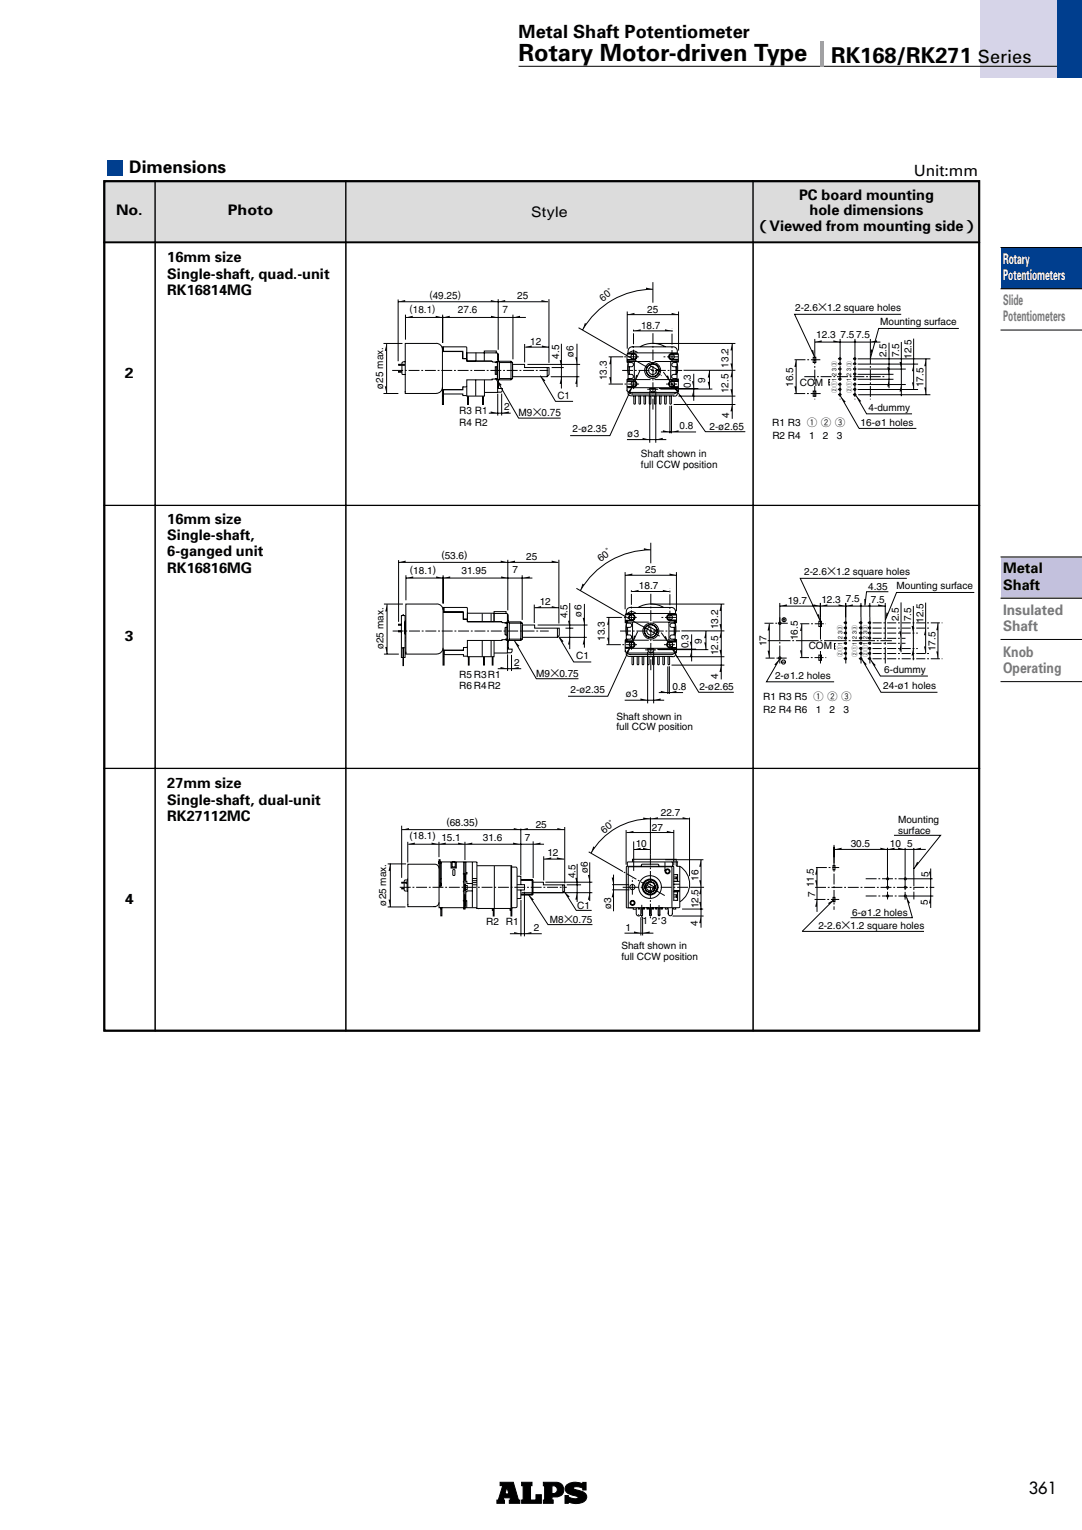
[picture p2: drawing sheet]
<svg xmlns="http://www.w3.org/2000/svg" width="210mm" height="297mm" viewBox="0 0 210 297" stroke-linecap="round" stroke-linejoin="round" font-family="sans-serif">
<g fill="#000" stroke="#000" stroke-width=".19">
<path d="M101.2 287.4h2v.7h-.3v2.8h1.1v-1.1h1v1.7h-3.8v-.6h.3v-2.8h-.3zM109.9 288a2.99 2.99 0 0 1 3.2-.2v-.3h.6v1.4h-.6v-.3a1.5 1.5 0 0 0-1.9-.1 1.84 1.84 0 0 0 1.4 .6 1.16 1.16 0 0 1 1.2 1.2 1.16 1.16 0 0 1-1.1 1.1 3.5 3.5 0 0 1-2.4-.2v.3h-.7v-1.5h.7v.2l.7 .4h1l.2-.3-.5-.2a2.81 2.81 0 0 1-2-1l-.1-.5z"/>
<path d="M97 287.4h2.6l1 3.5h.2v.6h-2v-.6h.3l-.1-.5h-1.3l-.1 .5h.3v.6h-1.5v-.6h.3l.8-2.8h-.5zM98.3 288.4l-.4 1.3h.8z"/>
<path d="M105.4 287.4v.7h.3v2.8h-.3v.6h1.9v-.6h-.2v-.6h.9a1.42 1.42 0 0 0 1.4-1.4 1.42 1.42 0 0 0-1.4-1.5zM107.1 288.1a.79 .79 0 0 1 1 .8 .79 .79 0 0 1-1 .7z"/>
</g>
<path d="M194.1 108h15.9v8h-15.9z" fill="#c3c1dd"/>
<path d="M194.1 108h15.9M194.1 116h15.9M194.1 124h15.9M194.1 132.2h15.9" fill="none" stroke="#000" stroke-width=".19"/>
<path d="M194.1 48h15.9v8h-15.9z" fill="#003e8e"/>
<path d="M194.1 56h15.9M194.1 48h15.9M194.1 64h15.9" fill="none" stroke="#000" stroke-width=".19"/>
<path d="M190.1 0h19.9v15h-19.9z" fill="#d6d4e8"/>
<path d="M100.6 12.9h104.5" fill="none" stroke="#000" stroke-width=".19"/>
<path d="M205.1 0h4.9v15h-4.9z" fill="#003e8e"/>
<path d="M159.1 8h.6v4.9h-.6z" fill="#a4a3a3"/>
<g fill="none" stroke="#000" stroke-width=".19">
<path d="M30.1 149h37v51h-37zM67.1 149h79v51h-79zM126.2 158.5v7.2M133.7 158.8h-7.5a13.3 13.3 0 0 0-11.5 6.6M133.8 158.6v11.3M146.1 149h44v51h-44zM75.2 167.5h3.6M75.2 175.9h3.5M75.7 167.5v8.3M77.9 160.1v10.1M78 160.9h31.5M78.4 172.2h-.5v.2h.5"/>
<path d="M78.4 171.3v1.3l.2 .2h.5M78.9 171.1h-1v.2h1M79 170.8v1.8M79 170.4h.1M79.1 170.6h-.5l-.2 .4M79.1 163.2v4.1M79.1 172.1h.1M79.1 175.3v.2M79.2 163.7h26.3M85.2 163.2v3M85.2 168.4a.81 .81 0 0 0-.9-.8h-5.2v8.2h5.2a.85 .85 0 0 0 .9-.8M85.2 167.1v.3"/>
<path d="M85.4 167.1h.2M85.4 167.4h.2M85.4 170.4h.2M85.4 171.1l.1 .1M85.5 176v1.6h.2v-1.6M85.5 171.2v.6M85.5 176.3h.2M85.6 167.1h4.4l.1 .1 .1 9.1h-.2v-9.2h2.5v8.9M85.6 167.1v4.7h-.4M85.7 176h.1M87.5 167.1v1.2h1v-1.2M87.7 167.1h.6v1h-.6z"/>
<path d="M87.9 168.7l.2-.1 .2 .2v.8l-.2 .2-.3-.2zM90 174.6l-.1 .1 .1 .1M90 172.7l-.1 .1 .1 .1M90 170.9l-.1 .1 .1 .1M90 169.4l-.1 .1 .1 .1M90 176.2v.1M90.1 176.2v.1M90.2 163.2v3.6M90.2 171.7h.4v.8h-.4M90.2 169.3v1.4M90.2 171.4v1.4M90.2 173.4v2.4"/>
<path d="M90.4 167.1v2.1h.2v.3h-.2v1.4h.2v.4h1M91.6 172.8h-1.1v.1h-.1v1.8h.1v1.3M91.6 167.2v8.8M91.7 170.4h.8M91.7 170.8h.8M91.7 171.2h.8M91.7 171.6h.8M92.5 167.9h6.7v.2h.2a.65 .65 0 0 1 .9 .2v7.5l-.3 .2h-.7v.2l-14.1-.2v-9.3h.2v5.1M92.8 176.2h.1M95.5 176.2v.3h.2M95.9 176.1v1.5h-.2v-1.4M95.9 167.9v8.3"/>
<path d="M98.9 176.2v.3h.2M99.1 167.9v8.2M99.2 176.2h.1M99.2 168.2v7.8M99.3 176.1v1.5h-.2v-1.4M100.3 171.5h1.4v1.1h-1.4M100.3 169.9h.7v1.6M101 170.7h2.4M101 160.7v9M101 172.5v1.7h-.7M101 170.6h2.2l.2 .1v2.7l-.2 .2h-2.1M101.1 174.5v7.1"/>
<path d="M101.1 173.4h2.3M101.2 173.1h13.7M101.7 172.9v8.7M102.5 173.5l3.8 5.8h8.6M103.2 170.6v3M103.4 171.1h2v.5h4.1v1.2l-.3 .3h-5.8M103.4 163.2v7.1M105.5 166v4.7M105.5 166.6h3.9M105.8 171.1h9.1M109.2 171.6v1.5M109.5 172.9l2.3 3.6h3"/>
<path d="M109.6 160.4v10.9M110 171.6h2.7M112 167.5v7.4M114.2 165.2l6.7 3.8M114.4 167.2v7.5M118.8 171.5h3.3M118.8 172.6h3.3M119 169.6v7.1M120.8 172.1h1M121.5 161v6.7M121.6 161.4h9.1M122.7 167.1v-.5h8.5v1.3l.7 .1"/>
<path d="M122.9 163.2v5.7M123 164.7h3.1M123.4 176.1v1a.48 .48 0 0 0 .3 .5 .48 .48 0 0 0 .6-.2M123.8 177.4h.1M123.8 176v.3h.2v-.2M124.3 176v1.4l.2 .2 .2-.2v-1.4M124.3 176.2h.4M124.3 177.9v3.5M124.4 168v-.3l.2-.1h3l.2 .1v.3M124.7 177.8v3.6M124.8 176v.3h.2v-.3M125.5 176v.3h.3v-.3"/>
<path d="M125.6 171.2l1.5 .9M125.8 171.4a.71 .71 0 0 0-.4 .8 .71 .71 0 0 0 .8 .5 .71 .71 0 0 0 .6-.8M126 176v1.4l.2 .2 .2-.2-.1-1.4M126 176.2h.3M126.1 172h.1M126.5 176v.3h.3v-.3M127.2 176v.3h.2v-.3M127.7 176v1.4l.2 .2 .1-.2v-1.4M127.7 176.2h.3M128.2 176v.3h.3v-.3M129 167.2v1.7M129 166.7h7.5"/>
<path d="M130.3 167.1a.59 .59 0 0 1 .2 .9M130.4 176v-7.7l-.2-.2h-8.1l-.2 .1v7.7l.1 .1M130.5 177.6h6M130.7 170.1h.7M130.7 173.5l.7 .1M130.7 171.5h1.2M130.7 169.6h.8v1.3h-.8M130.7 174.7v-6.7h-9l-.2 .1v7.8l.2 .1h1.1v.3h.6M130.7 160.9v6.9M130.7 173l.8-.1v1.7l-.8-.1M130.7 173.9h.6M130.7 172.7h1.2"/>
<path d="M130.7 170.9h1.2M130.7 172.9h1.2M131.1 176v.3l-.6-.1-.1 1a.4 .4 0 0 1-.4 .4 .4 .4 0 0 1-.4-.4v-1l-.5 .1v-.3M131.2 170.4h.1M131.2 173.9h.1M131.2 170.1v.3M131.2 173.5v.4M131.4 167.1h.1M131.4 168v-.9h-9.5l-.2 .2v.7M131.4 170.4h-.7M131.4 173.9h-.1M131.4 169.6v1.3"/>
<path d="M131.4 172.9v1.7M131.9 174.9a4.1 4.1 0 0 0 0-6.9l-.1 7.9-9.8 .1M132.3 176.3h4.1M134 172.1h2.6M136 166.8v13.1M158.5 168.2v8.6M161.6 167.8h.4v.9h-.4zM161.6 174h.4v.9h-.4zM161.8 174.4l-6.2 6.2h23.7M161.8 163.8v3.6M161.9 164.7h17.7M172.2 164.4v5.4"/>
<path d="M173.4 162h9.1l-5.2 6.5M174.3 170.4h6.6M174.3 173.8h6.8M175.6 164.4v5.4M175.9 174l1.1 4h-12M177.3 164.4v5.4M180.6 168.4v7.7M98.9 181.1h6.2M121.2 181h5.6"/>
<circle cx="122.7" cy="172" r=".5"/>
<circle cx="122.7" cy="175.1" r=".48"/>
<circle cx="122.7" cy="175.1" r=".34"/>
<circle cx="126.1" cy="172" r="1.54"/>
<circle cx="126.1" cy="172" r="2.2"/>
<circle cx="126.1" cy="172" r="1.35"/>
<circle cx="126.1" cy="172" r="1"/>
<circle cx="129.5" cy="169" r=".48"/>
<circle cx="129.5" cy="169" r=".34"/>
<circle cx="172.2" cy="172.1" r=".2"/>
<circle cx="172.2" cy="170.4" r=".2"/>
<circle cx="172.2" cy="173.7" r=".2"/>
<circle cx="175.6" cy="172.1" r=".2"/>
<circle cx="175.6" cy="170.4" r=".2"/>
<circle cx="175.6" cy="173.7" r=".2"/>
</g>
<path d="M124.5 175.5v2.8" fill="none" stroke="#000" stroke-width=".19" stroke-dasharray="1.8 .4 .4 .4" stroke-linecap="butt"/>
<g fill="none" stroke="#000" stroke-width=".19" stroke-dasharray="2.1 .4 .4 .4" stroke-linecap="butt">
<path d="M77.6 172.1h32.4M121.8 172.1h12.2M122.7 173.5v-3.2M126.2 165.7v12.6M127.8 175.5v2.8M129 173.7l-8.1-4.7M158 174.4h4.8M158.1 172.1h23.1M158.3 168.2h4.5M161.8 166.2v10.2M167.9 170.4h6.4M167.9 173.7h6.4"/>
<path d="M172.2 169.7v4.7M175.6 169.8v4.7M177.3 169.7v4.7"/>
</g>
<g fill="#000">
<path d="M124.8 158.5l1.3 .3-1.3 .1zM126.3 158.8l1.3-.3v.3zM132.4 158.5l1.4 .3h-1.4zM75.4 174.4h.3v1.4zM75.7 167.5v1.4h-.3zM78 160.9l1.3-.3v.3zM79.1 163.7l1.4-.3v.3zM83.7 163.4l1.4 .3h-1.4zM85.1 163.7l1.4-.3v.3zM88.9 163.4l1.3 .3h-1.3zM90.3 163.7l1.3-.3v.3zM99.5 163.4l1.4 .3h-1.4z"/>
<path d="M99.7 160.6l1.3 .3h-1.3zM101 160.9l1.4-.3v.3zM102.5 173.5l1.1 .9-.3 .2zM103.5 163.7l1.3-.3v.3zM105.6 166.6l1.3-.3v.3zM108 166.3l1.4 .3h-1.4zM108.1 160.6l1.4 .3h-1.4zM109.5 172.9l1 1-.3 .1zM111.6 170.2h.4v1.4zM112 173.1v1.4h-.4zM114.1 169.7h.3v1.3zM114.4 173.1v1.4h-.3z"/>
<path d="M115.1 164.1l.3 .2-.8 1.1zM118.7 170.2h.3v1.3zM119 172.6v1.4h-.3zM121.5 161.5l1.4-.4v.4zM122.9 164.7l1.4-.3v.3zM124.7 164.4l1.4 .3h-1.4zM129.4 161.1l1.3 .3h-1.3zM135.6 170.7h.4v1.4zM135.6 174.9h.4v1.4zM136 166.7v1.4h-.4zM136 172v1.4h-.4zM136 177.7v1.3h-.4z"/>
<path d="M158.1 170.7h.4v1.4zM158.5 168.2v1.4h-.4zM158.5 174.5v1.3h-.4zM160.6 175.1l1.2-.7-.9 1zM161.9 164.7l1.4-.3v.3zM170.8 164.4l1.3 .3h-1.3zM172.2 164.7l1.3-.3v.3zM174.2 164.4l1.4 .3h-1.4zM175.8 173.9l.7 1.2-.3 .1zM177.9 167.1l.3 .2-.9 1.1zM177.3 164.7l1.4-.3v.3zM180.2 169h.3v1.4z"/>
<path d="M180.5 173.8v1.4h-.3zM99.7 180.7l1.4 .4h-1.4zM101.7 181.1l1.4-.4v.4zM123 180.6l1.3 .4h-1.3zM124.7 181l1.3-.4v.4z"/>
<circle cx="180.5" cy="172.1" r=".15"/>
</g>
<path d="M20.8 31h3v3h-3z" fill="#003e8e"/>
<path d="M20.1 35h10v12h-10z" fill="#dcdcdc"/>
<path d="M20.1 35h10v12h-10zM20.1 47h10v51h-10zM20.1 98h10v51h-10zM20.1 149h10v51h-10z" fill="none" stroke="#000" stroke-width=".19"/>
<path d="M30.1 35h37v12h-37z" fill="#dcdcdc"/>
<path d="M30.1 35h37v12h-37z" fill="none" stroke="#000" stroke-width=".19"/>
<path d="M67.1 35h79v12h-79z" fill="#dcdcdc"/>
<path d="M67.1 35h79v12h-79z" fill="none" stroke="#000" stroke-width=".19"/>
<path d="M146.1 35h44v12h-44z" fill="#dcdcdc"/>
<g fill="none" stroke="#000" stroke-width=".19">
<path d="M146.1 35h44v12h-44zM30.1 47h37v51h-37zM78 72h-.7v.2h.7M78.6 75.8v.3M78.6 70.2h-.4l-.2 .2v.8v1.3l.6 .1M85.8 68.2h3.8l.1 1.3h.7M85.8 76.8h.2M85.8 75.5h3.8M85.8 67.8a1.16 1.16 0 0 0-1.2-1.2h-6v9.7h6a1.19 1.19 0 0 0 1.2-1.2M86 67.3h4.5l.1 2.8M86 68.1h3.8v1.4h.8M86 67.3h-.2v11.1h.2v-2.8h.2"/>
<path d="M86 67.3v.9M89.8 75.4l-.2 .1M90.4 69.5l.2 .2M90.6 68.4h5.7M90.6 70h4.9v.2h.8M90.6 68.4v1.7M90.6 70.1h4.9M90.7 76.8v1.6h.2v-1.6M92.3 73.7v3.1M92.3 68.4v1.6M93.6 76.8v1.6h.2v-1.6M93.9 70v-1.9h2.4v.3l.3 .2 .1 .2v1.3h-.4v.2"/>
<path d="M94 73.7v3.1h-3.4v-2M96.1 70.2v.1h.4v.8h-.4v1.5h.4v.8h-.4v.1M96.3 73.5h-.8v.2h-4.9l-.1 1.2-.8 .1 .1 .6h-3.8v.8h3.8v.3h.8M96.3 73.4v.2h.4l-.2 2.5h-2.5M96.3 71.1v1.5M96.5 75.3h1l-.2 .7h-.8M96.5 70.1v3.5M96.5 74l.2-.1h-.2v1.2h.2l-.2-.1M96.6 68.6l-.1 1.2h.2l-.2-.1M96.9 70.3l-.2-.2h2.4l.3 .2v3.1l-.3 .3h-2.4l.2-.3M96.9 70.3v3.1M96.9 70.3h2.5"/>
<path d="M96.9 73.4h2.5M99.1 70.1v3.6M99.4 71.8h.1M99.4 70.7h2.4v.6h4.7v1.3l-.3 .4h-6.8zM106.2 71.3v1.7M121.6 70h.5v.3M121.6 75.2h10M121.8 70.3h.7l.4 .3-.2 .4-.9 .1M121.8 72.6l.9 .1 .2 .4-.4 .3h-.7M121.8 76l.1 .5 .6 .3h8.2a.49 .49 0 0 0 .7-.4v-.4M121.8 73.5h-.2v2.2l.4 .4h9.2l.3-.2 .1-.2v-2.2h-.2v.2M121.8 68.5v-.5a.8 .8 0 0 1 .8-.7h8a.92 .92 0 0 1 .8 1.2"/>
<path d="M121.8 70v3.7M121.9 70.5l-.1 .9 .1 1M122 76.1l.6 .3h8l.6-.3M122.1 70.1h4.1M122.1 73.6h4.1M122.1 73.4v.3h-.5M122.1 71.1v1.5M122.1 68.4a1.13 1.13 0 0 1 1.6 0M123 76.8v1.6l.3-.2v-1.4M123.1 70.1v3.5M124 76.8v1.6l.3-.2v-1.4M124.2 67.3a4.9 4.9 0 0 1 4.9 0"/>
<path d="M124.9 76.8l.1 1.6 .2-.2v-1.4M126 76.8v1.6l.3-.2v-1.4M126 75.3h1.2M126 70.8l1.8 1M126 75.3a.6 .6 0 0 0 .6 .7 .6 .6 0 0 0 .6-.7M126.5 71a.8 .8 0 0 0-.6 1 .8 .8 0 0 0 .9 .6 .8 .8 0 0 0 .6-1M126.6 71.8h.1M126.9 76.8l.1 1.6 .2-.2v-1.4M127 70.1h4.1M127 73.6h4.1M127.9 76.8l.1 1.6 .2-.2v-1.4M128.9 76.8l.1 1.6 .2-.2v-1.4"/>
<path d="M129.9 76.8l.1 1.6 .2-.2v-1.4M130.1 70.1v3.5M131.1 73.4v.3h.5M131.1 71.1v1.5M131.3 70.3l-.8 .1-.2 .4 .4 .3h.6M131.3 72.6l-.8 .1-.2 .4 .4 .3h.6M131.3 70v3.7M131.4 70.5l.1 .9-.1 1M131.4 70v.2h.2v-1.4l-.2-.3-.2-.1h-9.2l-.2 .1-.2 .3v1.4h.2M131.6 70h-.5v.3M30.1 98h37v51h-37z"/>
<circle cx="126.6" cy="71.8" r="1.55"/>
</g>
<path d="M77.3 70.6h1.3v.2h-1.3z" fill="#fff" stroke="#000" stroke-width=".19"/>
<g fill="none" stroke="#000" stroke-width=".19" stroke-dasharray="2.1 .4 .4 .4" stroke-linecap="butt">
<path d="M76.1 71.8h30.3M120.7 71.8h11.9M122.9 69.9v-6.2M122.9 75.4v-1.8M123.9 69.2h-3M124 74.5h-3.1M126.7 64.6v15.2M130.3 75.4v-1.8M130.4 70v-6.4M131.3 74.5h-2.3M131.5 69.2h-3M154.1 76.3h5.1"/>
<path d="M154.1 69.8h5M156 73h15.9M158.1 68.5v9M163 68.5v9M165.9 68.5v9M168.8 68.5v9M126.3 115.1v15.2M131.1 119.7h-3M76.2 122.4h30.2M120.3 122.4h11.9M122.5 120.5v-6.2M123.6 125h-3.2"/>
<path d="M130 120.5v-6.4M130.9 125h-2.3"/>
</g>
<g fill="none" stroke="#000" stroke-width=".19">
<path d="M67.1 47h79v51h-79zM77.2 58.5h29.1M77.2 58.1v11.9M96.6 58v9.8M106.5 58v12.4M126.7 54.7v4M126.7 56.1a15.8 15.8 0 0 0-13.7 7.9M146.1 47h44v51h-44zM74.4 66.6h3.7M74.4 76.3h2.9M75 66.7v9.6M78.7 61.6h23.3"/>
<path d="M78.7 61v4.9M85.9 61v5.5M96.3 73.7l4.3 7.4h8.2M96.6 76.3v4.3M97.3 76.3v4.3M99.5 61v8.7M101.8 66.7v3.6M101.9 67.3h4.6M102.3 70.7h10.2M104.8 72.8l3 5h3.4M106.8 73.1h5.6M107 71.3h2.4"/>
<path d="M108.9 66.7v8.6M111.9 66.7v8.4M112.2 63.6l12.7 7.3M118.1 69.2h2.8M118.1 74.5h2.8M118.5 69.3v5.1M121.7 69.8h1.2M121.7 73.8h1.2M121.7 75.1h1.2M121.7 68.7h1.2M121.7 69.7h1.2M121.7 74h1.2"/>
<path d="M121.7 75h1.2M121.7 60.4v7.2M121.7 68.6h1.2M121.8 61h9.8M122.9 74.5l-4.6 10h-7.7M122.9 73.8a.65 .65 0 0 1 .7 .6 .65 .65 0 0 1-.7 .7M122.9 68.5a.65 .65 0 0 1 .7 .7 .65 .65 0 0 1-.7 .6M123 64.2h7.3M123.4 69.2v.2l-.5 .3M124.1 71.9l-1 2.2M126 75.8v10.1M126.7 66.6h16"/>
<path d="M127.2 75.8v10.1M127.8 75.3h7.6M128.1 75.4h10.1M128.7 72.1l1.4 2M130 78.7v5.3M130.3 78.7v5.3M130.3 68.6h1.2M130.3 69.8h1.3M130.3 73.8h1.3M130.3 75.1h1.3M130.3 75h1.3M130.3 73.9h1.3"/>
<path d="M130.3 69.7h1.3M130.3 68.7h1.3M130.4 68.5a.65 .65 0 0 0-.7 .7 .65 .65 0 0 0 .7 .6M130.4 73.8a.65 .65 0 0 0-.7 .6 .65 .65 0 0 0 .7 .7M130.4 73.9l-.3 .1-.3 .4M130.4 74.5l6.4 9.2h7.8M130.7 78.4h12M130.9 74.4l-.1 .3-.4 .3M131.6 76.8h11.1M131.6 60.4v7.6M132.6 71.8h10.1M134.6 72.5v5.2"/>
<path d="M137.6 71.9v3.5M142.1 66.6v14.6M154.4 69.8v6.5M157.8 69.3h.5v1h-.5zM157.8 75.8h.5v1h-.5zM158.1 65.7v2.8M158.1 66.3h12.7M160.8 74.1h.1M161 73.6h-.2v1.1h.2M163 65.7v2.8M163.1 76.8l3.5 6.3h11.2M165.9 65.7v2.8"/>
<path d="M166.1 76.7l2 3.6h8.8M166.4 71.6h9.3M166.4 74.6h9.3M166.4 70.6h11.7M166.4 75.5h11.7M166.4 72.6h6.9M166.4 73.5h6.9M166.4 69.6h14.1M166.5 76.5h14M168.8 65.7v2.8M172.5 66.5v8.8M174.8 61h-20.7l4 8.3"/>
<path d="M174.9 66.3v10.5M177.2 65.7v9.8M179.6 69.6v6.9M186 63.7h-15.5l-1.6 5.8M67.1 98h79v51h-79zM94.8 80.1h4.3M121.6 85.2h7.7M128.2 83.8h6.8M74.5 117.1h3.7M75.1 117.2v9.6M77.3 109.1h31M77.3 108.6v12"/>
<path d="M78.2 119.4v-.2l.1 .2M78.7 112.1h24.6M78.7 111.5v4.9M85.9 118.7h3.9l.1 1.4h.6M85.9 118.3a1.16 1.16 0 0 0-1.2-1.2h-6v9.7M86 111.5v5.5M86.2 117.8h4.4l.1 2.8M86.2 118.7h3.7v1.4h.8M86.2 117.8h-.3v11.2h.3v-2.9h.1M86.2 117.8v.9M93.6 119v1.5M95.3 119v1.5"/>
<path d="M95.8 119h2.4M98.5 119.1l-.1 1.3h.2l-.2-.1M98.5 108.6v9.8M101.3 111.5v8.7M103.6 117.2v3.6M103.8 117.8h4.6M108.4 108.5v12.4M110.5 116.9v9M111.8 114.1l12.7 7.3M113.4 117.1v8.5M117.7 119.7h2.8M118.1 119.8v5.2"/>
<path d="M121.3 110.9v7.2M121.3 119.2h1.2M121.3 119.1h1.2a.65 .65 0 0 1 .7 .6 .65 .65 0 0 1-.7 .7h-1.2M121.3 111.5h9.9M121.5 119v-.4a.8 .8 0 0 1 .8-.8h8a.92 .92 0 0 1 .7 1.2M121.8 118.9a1.13 1.13 0 0 1 1.5 0M122.5 119.2l-.2 .1-.3 .4M122.6 114.7h7.3M123.1 119.7l-.1 .3-.5 .2M123.8 117.8a4.9 4.9 0 0 1 4.9 0M126.2 105.2v4M126.2 117.1h14.3"/>
<path d="M126.3 106.6a15.8 15.8 0 0 0-13.7 7.9M130 119.3h1.2M131.2 119.1h-1.2a.65 .65 0 0 0-.7 .6 .65 .65 0 0 0 .7 .7h1.2M131.2 110.9v7.6M139.9 117.1v14.6M151.3 116.9v4M151.3 117.5h20.5M152.1 119.9v.6M159.2 116.9v2.8M164.1 116.9v2.8M167 116.9v2.8M168.7 116.9v2.8"/>
<path d="M171.7 116.9v2.8M172.3 114.7h-4.2l-.3 2.7M174.8 116.8v9.7M175.9 112.1h-20.7l4 8.4M177.2 117.5v10.5M179.6 116.9v9.8M189 114.9h-15.1l-2.1 5.3M74.5 126.8h2.9M77.9 122.3h-.6v.2h.6M77.9 121h-.6v.2h.6M77.9 125.6h.7M78.2 125.6v3.5h.1v-3.5"/>
<path d="M78.2 126h.1M78.2 127.2h.1M78.6 120.5h.1h-.1v2.5h.1M78.6 126.8v-7.4h-.7v8.1h.3M78.6 126.8v.7h-.3M78.6 120.7v2.1M78.6 123.7h.1M78.6 124.3h.1M78.7 126.4v.2M85.9 127.3h.3M85.9 126.1h3.9M85.9 125.6a1.23 1.23 0 0 1-1.2 1.2h-6.1"/>
<path d="M89.9 125.9l-.1 .2M90.5 120.1l.2 .2M90.7 120.6v-1.7h5.1v1.6v-1.9h2.4v.4l.3 .1 .1 .3v1.2h-.4v.2M90.7 120.5h6.7v.2h.8M90.7 120.6h6.7M90.9 127.3v1.7h.1v-1.7M93.6 124.2v3.1M93.8 127.3v1.7h.2v-1.7M95.3 124.2v3.1M95.5 127.3v1.7h.1v-1.7M95.8 124.2v3.1h-5.1v-1.9M96.6 129.7h4.5"/>
<path d="M98 120.7v.1h.4v.9h-.4v1.4h.4v.8h-.4v.1M98.2 124h-.8v.2h-6.7l-.1 1.3-.7 .1v.5h-3.7v.8h3.7v.3h.8M98.2 123.9v.2h.4l-.2 2.5h-2.6M98.2 121.7v1.4M98.4 125.9h1l-.2 .6-.8 .1M98.4 120.6v3.5M98.4 124.5l.2-.1h-.2v1.3h.2l-.2-.2M98.5 126.9v3.2M98.8 120.8l-.2-.2h2.4l.3 .2v3.1l-.3 .3h-2.4l.2-.3M98.8 120.8v3.1M98.8 120.8h2.5M98.8 123.9h2.5"/>
<path d="M99.2 127v3.1M99.8 124.2l4.2 7.4h8.2M101 120.6v3.6M101.3 122.4h.1M101.3 121.2h2.4v.6h4.8v1.4l-.4 .4h-6.8zM104.3 121.2h9.7M108.1 121.8v1.8M108.3 123.4l3 5h3.4M108.6 123.6h5.2M109.7 121.8h1.5M117.7 125h2.7M121.2 135.8h7.6"/>
<path d="M121.3 124.4h1.2a.65 .65 0 0 1 .7 .6 .65 .65 0 0 1-.7 .7h-1.2M121.3 120.3h1.2M121.3 124.5h1.2M121.3 125.5h1.2M121.3 120.5h.4v.3M121.3 125.7h9.9M121.5 120.8h.7l.3 .3-.1 .5-.9 .1M121.5 123.1l.9 .1 .1 .5-.3 .2h-.7M121.5 126.6v.4l.7 .3h8.1a.49 .49 0 0 0 .7-.4v-.3M121.5 124h-.2v2.2l.4 .4h9.1l.4-.2v-.2v-2.2h-.2v.2M121.5 120.5v3.7M121.5 121l-.1 1 .1 .9"/>
<path d="M121.7 126.6l.6 .3h7.9l.7-.3M121.7 120.6h4.2M121.7 124.1h4.2M121.7 123.9v.3h-.4M121.7 121.7v1.4M122.5 125l-4.6 10h-7.7M122.6 127.3l.1 1.6 .2-.1v-1.5M122.7 120.6v3.5M123.6 127.3l.1 1.6 .2-.1v-1.5M123.7 122.5l-1 2.1M124.6 127.3l.1 1.6 .2-.1v-1.5M125.6 127.3l.1 1.6 .2-.1v-1.5"/>
<path d="M125.6 126.4v10M125.7 125.9h1.1M125.7 121.3l1.7 1.1M125.7 125.8a.6 .6 0 0 0 .6 .7 .6 .6 0 0 0 .6-.7M126.1 121.6a.8 .8 0 0 0-.6 1 .8 .8 0 0 0 1 .5 .8 .8 0 0 0 .5-1M126.3 122.4h.1M126.6 127.3l.1 1.6 .2-.1v-1.5M126.6 120.6h4.2M126.6 124.1h4.2M126.8 126.4v10M127.4 125.9h7.6M127.6 127.3l.1 1.6 .2-.1v-1.5"/>
<path d="M127.7 126h9.7M127.8 134.3h4.7M128.3 122.7l1.4 1.9M128.6 127.3l.1 1.6 .2-.1v-1.5M129.5 129.2v5.4M129.6 127.3l.1 1.6 .2-.1v-1.5M129.8 120.6v3.5M129.9 129.2v5.4M129.9 125l5.7 9.2h6.8M130 125.6h1.2M130 120.2h1.2M130.3 129h10.2"/>
<path d="M130.5 125l-.1 .3-.4 .2M130.8 123.9v.3h.4M130.8 121.7v1.4M131 120.8l-.9 .1-.1 .5 .4 .3h.6M131 123.1l-.9 .1-.2 .5 .5 .2h.6M131 120.5v3.7M131 121l.1 1-.1 .9M131 120.5v.2h.2v-1.3l-.1-.4h-.3h-9.1h-.2l-.2 .4v1.3h.2M131.1 124.4h-1.1a.65 .65 0 0 0-.7 .6 .65 .65 0 0 0 .7 .7h1.2M131.2 127.3h9.3M131.2 124.5l-1.5 .1-.2 .4M131.2 120.5h-.4v.3"/>
<path d="M132.2 122.3h8.3M134.2 123v5.3M137 122.4v3.5M149.2 121v6.6M151.3 127.6l-2.6 4.6h13.1M151.6 128.4h.7M151.8 120.2h.6M155.5 121v6.5M158.9 120.5h.5v1h-.5zM158.9 127h.5v1h-.5zM161.9 125.3h.1M162.1 124.8h-.2v1.1h.2"/>
<path d="M167.1 127.7l3.8 6.5h11M168.9 127.9l1.9 3.2h9.2M182 120.8v6.9"/>
<circle cx="122.9" cy="69.2" r=".53"/>
<circle cx="122.9" cy="74.5" r=".47"/>
<circle cx="126.6" cy="71.8" r="1.29"/>
<circle cx="126.6" cy="71.8" r="1.19"/>
<circle cx="130.4" cy="74.5" r=".53"/>
<circle cx="130.4" cy="69.2" r=".47"/>
<circle cx="162.9" cy="74.5" r=".2"/>
<circle cx="162.9" cy="69.6" r=".2"/>
<circle cx="162.9" cy="72.5" r=".2"/>
<circle cx="162.9" cy="71.5" r=".2"/>
<circle cx="162.9" cy="70.6" r=".2"/>
<circle cx="162.9" cy="73.5" r=".2"/>
<circle cx="162.9" cy="76.5" r=".2"/>
<circle cx="162.9" cy="75.5" r=".2"/>
<circle cx="165.8" cy="74.5" r=".2"/>
<circle cx="165.8" cy="69.6" r=".2"/>
<circle cx="165.8" cy="72.5" r=".2"/>
<circle cx="165.8" cy="71.5" r=".2"/>
<circle cx="165.8" cy="70.6" r=".2"/>
<circle cx="165.8" cy="73.5" r=".2"/>
<circle cx="165.8" cy="76.5" r=".2"/>
<circle cx="165.8" cy="75.5" r=".2"/>
<circle cx="122.5" cy="119.7" r=".53"/>
<circle cx="130" cy="119.7" r=".47"/>
<circle cx="122.5" cy="125" r=".47"/>
<circle cx="126.2" cy="122.4" r="1.29"/>
<circle cx="126.2" cy="122.4" r="1.19"/>
<circle cx="126.3" cy="122.4" r="1.55"/>
<circle cx="130" cy="125" r=".53"/>
<circle cx="151.3" cy="120.9" r=".24"/>
<circle cx="151.3" cy="127.6" r=".24"/>
<circle cx="152" cy="128.4" r=".4"/>
<circle cx="152.1" cy="120.2" r=".4"/>
<circle cx="164" cy="124.7" r=".2"/>
<circle cx="164" cy="127.7" r=".2"/>
<circle cx="164" cy="121.7" r=".2"/>
<circle cx="164" cy="123.7" r=".2"/>
<circle cx="164" cy="126.7" r=".2"/>
<circle cx="164" cy="122.7" r=".2"/>
<circle cx="164" cy="125.7" r=".2"/>
<circle cx="164" cy="120.8" r=".2"/>
<circle cx="167" cy="124.7" r=".2"/>
<circle cx="167" cy="127.7" r=".2"/>
<circle cx="167" cy="123.7" r=".2"/>
<circle cx="167" cy="121.7" r=".2"/>
<circle cx="167" cy="126.7" r=".2"/>
<circle cx="167" cy="125.7" r=".2"/>
<circle cx="167" cy="122.7" r=".2"/>
<circle cx="167" cy="120.8" r=".2"/>
<circle cx="168.7" cy="124.7" r=".2"/>
<circle cx="168.7" cy="127.7" r=".2"/>
<circle cx="168.7" cy="121.7" r=".2"/>
<circle cx="168.7" cy="123.7" r=".2"/>
<circle cx="168.7" cy="126.7" r=".2"/>
<circle cx="168.7" cy="122.7" r=".2"/>
<circle cx="168.7" cy="125.7" r=".2"/>
<circle cx="168.7" cy="120.8" r=".2"/>
</g>
<path d="M124.9 70.9l3.5 2" fill="none" stroke="#000" stroke-width=".19" stroke-dasharray=".9 .2 .2 .2" stroke-linecap="butt"/>
<path d="M125.6 75.5h2.1M151.3 119.7v9M125.2 126h2.1M148.9 124.2h24.1" fill="none" stroke="#000" stroke-width=".19" stroke-dasharray="4.4 .4 .4 .4" stroke-linecap="butt"/>
<g fill="#000">
<path d="M77.2 58.5l1.4-.3v.3zM95.2 58.2l1.4 .3h-1.4zM96.6 58.5l1.4-.3v.3zM105 58.2l1.4 .3h-1.4zM125.3 55.8l1.4 .3h-1.4zM74.7 74.9h.3v1.4zM75 66.7v1.3h-.3zM78.7 61.6l1.4-.4v.4zM84.5 61.2l1.4 .4h-1.4zM85.9 61.6l1.3-.4v.4zM95.3 61.2l1.3 .4h-1.3zM96.4 73.6l.9 1.1-.3 .1z"/>
<path d="M99.5 61.6l1.4-.4v.4zM101.8 67.3l1.3-.3v.3zM105.1 67l1.4 .3h-1.4zM104.8 72.8l1 1-.3 .2zM108.6 69.8h.3v1.4zM108.9 73.1v1.3h-.3zM111.6 69.3h.3v1.3zM111.9 73.1v1.3h-.3zM113.5 62.6l.3 .2-.8 1.2zM118.2 73.1h.3v1.4zM118.5 69.3v1.3h-.3zM122.7 74.9l-.6 1.2-.3-.1z"/>
<path d="M121.7 61l1.4-.3v.3zM123.4 72.7l.3 .1-.6 1.2zM122.9 64.2l1.4-.4v.4zM129 63.9l1.4 .3h-1.4zM129.3 73l.3-.2 .5 1.3zM130.3 60.7l1.4 .3h-1.4zM130.7 75l1.1 .8-.3 .2zM134.2 73.9h.4v1.4zM134.6 75.5v1.4h-.4zM137.3 74h.3v1.4zM137.6 71.9v1.3h-.3zM141.7 70.5h.3v1.3z"/>
<path d="M141.7 75.5h.3v1.3zM142 66.6v1.3h-.3zM142 71.8v1.3h-.3zM142 78.4v1.4h-.3zM154.1 74.9h.3v1.4zM154.4 69.8v1.4h-.3zM157.4 68l.4-.2 .2 1.4zM158.1 66.3l1.3-.3v.3zM161.7 66l1.3 .3h-1.3zM163.1 76.9l1 1-.3 .2zM166.1 76.8l1 1-.3 .2zM168.9 67.7l.4 .1-.4 1.3z"/>
<path d="M168.8 66.3l1.3-.3v.3zM172.1 71.2h.4v1.4zM172.5 73.6v1.3h-.4zM174.5 70.2h.3v1.3zM174.8 74.6v1.3h-.3zM176.9 74.2h.4v1.3zM177.3 70.6v1.4h-.4zM179.3 75.1h.3v1.4zM179.6 69.6v1.4h-.3zM95.2 79.8l1.3 .3h-1.3zM97.4 80.1l1.3-.3v.3zM124.7 84.9l1.3 .3h-1.3z"/>
<path d="M127.2 85.2l1.4-.3v.3zM128.6 83.4l1.4 .4h-1.4zM130.3 83.8l1.3-.4v.4zM75.1 117.2v1.4h-.4zM77.3 109l1.4-.3v.3zM78.8 112.1l1.4-.3v.3zM84.6 111.8l1.4 .3h-1.4zM86 112.1l1.3-.3v.3zM97.1 108.7l1.4 .4h-1.4zM97.2 111.8l1.4 .3h-1.4zM98.6 109l1.3-.3v.3zM101.4 112.1l1.4-.3v.3z"/>
<path d="M103.6 117.9l1.4-.4v.4zM107 108.7l1.4 .4h-1.4zM107 117.5l1.4 .4h-1.4zM113 113.2l.3 .1-.7 1.2zM113 119.8h.4v1.4zM121.3 111.5l1.4-.3v.3zM122.5 114.7l1.4-.3v.3zM124.9 106.3l1.4 .3h-1.4zM128.6 114.4l1.3 .3h-1.3zM129.9 111.2l1.3 .3h-1.3zM139.9 117.1v1.4h-.3zM151.3 117.5l1.4-.3v.3z"/>
<path d="M157.8 117.2l1.4 .3h-1.4zM158.6 119.2l.3-.1 .2 1.4zM159.1 117.5l1.4-.3v.3zM162.7 117.2l1.3 .3h-1.3zM164.1 117.5l1.3-.3v.3zM167.6 116.1l.4 .1-.2 1.3zM170.4 117.2l1.3 .3h-1.3zM172 118.8l.3 .1-.6 1.2zM74.7 125.5h.4v1.3zM97.1 129.3l1.4 .4h-1.4zM99.8 124.3l1 1-.3 .1zM99.3 129.7l1.3-.4v.4z"/>
<path d="M108.4 123.3l.9 1-.3 .2zM110.2 120.4h.3v1.3zM110.5 123.6v1.4h-.3zM113.4 123.6v1.4h-.4zM117.8 123.7h.3v1.3zM118.1 119.8v1.4h-.3zM122.3 125.4l-.6 1.3-.3-.2zM123 123.2l.3 .2-.6 1.2zM124.2 135.4l1.4 .4h-1.4zM126.8 135.8l1.4-.4v.4zM128.2 134l1.3 .3h-1.3zM128.9 123.5l.3-.2 .5 1.3z"/>
<path d="M130.3 125.5l1 1-.3 .1zM129.9 134.3l1.3-.3v.3zM133.8 124.5h.4v1.3zM134.2 126v1.4h-.4zM136.6 124.6h.4v1.3zM137 122.4v1.3h-.4zM139.6 121h.3v1.4zM139.6 126h.3v1.4zM139.9 122.3v1.4h-.3zM139.9 128.9v1.4h-.3zM148.9 126.2h.3v1.3zM149.2 120.9v1.4h-.3z"/>
<path d="M151.2 127.9l-.7 1.1-.3-.1zM155.2 126.1h.3v1.4zM155.5 121v1.3h-.3zM167.2 127.8l.9 1-.3 .2zM168.9 128l1 1-.3 .2zM174.5 122.4h.3v1.4zM174.8 124.8v1.3h-.3zM176.8 121.4h.4v1.3zM177.2 125.8v1.3h-.4zM179.2 125.4h.4v1.3zM179.6 121.8v1.4h-.4zM181.6 126.3h.4v1.4z"/>
<path d="M182 120.8v1.4h-.4z"/>
<circle cx="165.9" cy="66.3" r=".22"/>
<circle cx="167" cy="117.5" r=".22"/>
<circle cx="168.7" cy="117.5" r=".22"/>
</g>
<g fill="none" stroke="#000" stroke-width=".19" stroke-dasharray="4.3 .5 .5 .5" stroke-linecap="butt">
<path d="M162.6 69.5h.6M162.6 70.5h.6M162.6 71.5h.6M162.6 72.5h.6M162.6 73.5h.6M162.6 74.5h.6M162.6 75.5h.6M162.6 76.5h.6M165.5 69.5h.6M165.5 70.5h.6M165.5 71.5h.6M165.5 72.5h.6"/>
<path d="M165.5 73.5h.6M165.5 74.5h.6M165.5 75.5h.6M165.5 76.5h.6M159.2 119.7v9M164.1 119.7v9M167 119.7v9M168.8 119.7v9M171.7 119.7v9M124.5 121.4l3.5 2"/>
</g>
<g fill="none" stroke="#000" stroke-width=".19" stroke-dasharray="1.8 .4 .4 .4" stroke-linecap="butt">
<path d="M123.5 119.7h-3M122.5 126v-1.9M129.9 126v-1.9M148.3 120.9h4.5M148.5 127.6h4.1M155.2 127.5h5.1M155.2 121h5M163.7 120.7h.6M163.7 121.7h.6M163.7 122.7h.6M163.7 123.7h.6M163.7 124.7h.6"/>
<path d="M163.7 125.7h.6M163.7 126.7h.6M163.7 127.7h.6M166.6 120.7h.7M166.6 121.7h.7M166.6 122.7h.7M166.6 123.7h.7M166.6 124.7h.7M166.6 125.7h.7M166.6 126.7h.7M166.6 127.7h.7M168.3 120.7h.7"/>
<path d="M168.3 121.7h.7M168.3 122.7h.7M168.3 123.7h.7M168.3 124.7h.7M168.3 125.7h.7M168.3 126.7h.7M168.3 127.7h.7M169.3 122.8h8.7M169.3 125.8h8.7M169.3 121.8h11.1M169.3 126.7h11.1M169.3 123.8h6.4"/>
<path d="M169.3 124.7h6.4M169.3 120.8h13.5M169.3 127.7h13.5"/>
</g>
<path d="M158.7 124.4h1v1.7h-1z" fill="#fff"/>
<path d="M146.1 98h44v51h-44z" fill="none" stroke="#000" stroke-width=".19"/>
<path d="M20.3 35.2h169.6v164.6h-169.6zM20.1 47h170" fill="none" stroke="#000" stroke-width=".35"/>
<text font-size="4.6" x="100.6" y="11.9">Rotary Motor-driven Type</text>
<text font-size="4.2" x="161.2" y="12.3">RK168/RK271</text>
<g font-size="3.5">
<text x="100.6" y="7.3">Metal Shaft Potentiometer</text>
<text x="189.7" y="12.3">Series</text>
</g>
<text font-size="3.4" x="25.1" y="33.6">Dimensions</text>
<text font-size="3.2" x="199.6" y="289.8">361</text>
<text font-size="3" x="177.3" y="34">Unit:mm</text>
<g font-size="2.8">
<text x="22.5" y="41.7">No.</text>
<text x="44.2" y="41.7">Photo</text>
<text x="155" y="38.7">PC board mounting</text>
<text x="157" y="41.7">hole dimensions</text>
<text x="103" y="42.1">Style</text>
<text x="146.5" y="44.7">（Viewed from mounting side）</text>
<text x="32.4" y="50.9">16mm size</text>
<text x="32.4" y="54">Single-shaft, quad.-unit</text>
<text x="32.4" y="57.2">RK16814MG</text>
<text x="24.2" y="73.2">2</text>
<text x="32.4" y="101.5">16mm size</text>
<text x="32.4" y="104.7">Single-shaft,</text>
<text x="32.4" y="107.9">6-ganged unit</text>
<text x="32.4" y="111.1">RK16816MG</text>
<text x="194.6" y="111.2">Metal</text>
<text x="194.6" y="114.3">Shaft</text>
<text x="24.2" y="124.2">3</text>
<text x="32.5" y="152.9">27mm size</text>
<text x="32.5" y="156">Single-shaft, dual-unit</text>
<text x="32.5" y="159.2">RK27112MC</text>
<text x="24.2" y="175.2">4</text>
</g>
<g font-size="2.8" fill="#fff">
<text x="194.6" y="51.2">Rotary</text>
<text x="194.6" y="54.3">Potentiometers</text>
</g>
<g font-size="2.8" fill="#7a7979">
<text x="194.6" y="59.2">Slide</text>
<text x="194.6" y="62.3">Potentiometers</text>
<text x="194.6" y="119.2">Insulated</text>
<text x="194.6" y="122.3">Shaft</text>
<text x="194.6" y="127.3">Knob</text>
<text x="194.6" y="130.5">Operating</text>
</g>
<g font-size="1.9">
<text x="83.3" y="57.7">(49.25)</text>
<text x="100.4" y="58.1">25</text>
<text x="116.9" y="58.5" transform="rotate(-38 116.9 58.5)">60˚</text>
<text x="79.4" y="60.5">(18.1)</text>
<text x="88.8" y="60.7">27.6</text>
<text x="97.5" y="60.7">7</text>
<text x="124.4" y="63.7">18.7</text>
<text x="125.6" y="60.6">25</text>
<text x="154.3" y="60.4">2-2.6G1.2 square holes</text>
<text x="158.3" y="65.6">12.3</text>
<text x="163.1" y="65.5">7.57.5</text>
<text x="170.8" y="63">Mounting surface</text>
<text x="102.9" y="66.9">12</text>
<text x="108.5" y="69.5" transform="rotate(-90 108.5 69.5)">4.5</text>
<text x="111.3" y="69.3" transform="rotate(-90 111.3 69.3)">ø6</text>
<text x="141.3" y="71.3" transform="rotate(-90 141.3 71.3)">13.2</text>
<text x="172" y="69.2" transform="rotate(-90 172 69.2)">2.5</text>
<text x="174.4" y="69.2" transform="rotate(-90 174.4 69.2)">7.5</text>
<text x="176.8" y="69.5" transform="rotate(-90 176.8 69.5)">12.5</text>
<text x="74.3" y="75.4" transform="rotate(-90 74.3 75.4)">ø25 max.</text>
<text x="108.1" y="77.3">C1</text>
<text x="117.7" y="73.8" transform="rotate(-90 117.7 73.8)">13.3</text>
<text x="134" y="75.2" transform="rotate(-90 134 75.2)">0.3</text>
<text x="136.8" y="74.3" transform="rotate(-90 136.8 74.3)">9</text>
<text x="141.3" y="76.2" transform="rotate(-90 141.3 76.2)">12.5</text>
<text x="153.9" y="75" transform="rotate(-90 153.9 75)">16.5</text>
<text x="155.2" y="74.8">COM</text>
<text x="179.2" y="75.1" transform="rotate(-90 179.2 75.1)">17.5</text>
<text x="89.1" y="80.4">R3 R1</text>
<text x="89.1" y="82.7">R4 R2</text>
<text x="97.8" y="79.6">2</text>
<text x="100.6" y="80.7">M9G0.75</text>
<text x="111.1" y="83.9">2-ø2.35</text>
<text x="131.8" y="83.3">0.8</text>
<text x="137.7" y="83.3">2-ø2.65</text>
<text x="141.5" y="81" transform="rotate(-90 141.5 81)">4</text>
<text x="149.8" y="82.5">R1 R3 q w e</text>
<text x="167" y="82.7">16-ø1 holes</text>
<text x="168.5" y="79.7">4-dummy</text>
<text x="121.7" y="84.8">ø3</text>
<text x="124.3" y="88.7">Shaft shown in</text>
<text x="149.8" y="85.1">R2 R4</text>
<text x="156.9" y="85.1">1</text>
<text x="159.6" y="85.1">2</text>
<text x="162.3" y="85.1">3</text>
<text x="124.3" y="90.8">full CCW position</text>
<text x="79.5" y="111.1">(18.1)</text>
<text x="85.6" y="108.2">(53.6)</text>
<text x="89.5" y="111.3">31.95</text>
<text x="99.4" y="111.2">7</text>
<text x="102.1" y="108.6">25</text>
<text x="116.5" y="109" transform="rotate(-38 116.5 109)">60˚</text>
<text x="125.2" y="111.2">25</text>
<text x="156" y="111.4">2-2.6G1.2 square holes</text>
<text x="104.7" y="117.4">12</text>
<text x="110.1" y="119.9" transform="rotate(-90 110.1 119.9)">4.5</text>
<text x="112.8" y="119.6" transform="rotate(-90 112.8 119.6)">ø6</text>
<text x="123.9" y="114.3">18.7</text>
<text x="152.8" y="117">19.7</text>
<text x="159.4" y="116.9">12.3</text>
<text x="164.1" y="116.8">7.5</text>
<text x="168.4" y="114.3">4.35</text>
<text x="168.9" y="116.9">7.5</text>
<text x="173.9" y="114.2">Mounting surface</text>
<text x="74.4" y="125.9" transform="rotate(-90 74.4 125.9)">ø25 max.</text>
<text x="117.3" y="124.3" transform="rotate(-90 117.3 124.3)">13.3</text>
<text x="133.6" y="125.7" transform="rotate(-90 133.6 125.7)">0.3</text>
<text x="136.2" y="124.9" transform="rotate(-90 136.2 124.9)">9</text>
<text x="139.3" y="122" transform="rotate(-90 139.3 122)">13.2</text>
<text x="148.7" y="125.3" transform="rotate(-90 148.7 125.3)">17</text>
<text x="154.8" y="124.2" transform="rotate(-90 154.8 124.2)">16.5</text>
<text x="156.9" y="125.9">COM</text>
<text x="174.3" y="120.4" transform="rotate(-90 174.3 120.4)">2.5</text>
<text x="176.7" y="120.4" transform="rotate(-90 176.7 120.4)">7.5</text>
<text x="179.2" y="120.7" transform="rotate(-90 179.2 120.7)">12.5</text>
<text x="89.1" y="131.4">R5 R3R1</text>
<text x="99.7" y="129.1">2</text>
<text x="104" y="131.2">M9G0.75</text>
<text x="111.8" y="127.9">C1</text>
<text x="139.3" y="131.6" transform="rotate(-90 139.3 131.6)">4</text>
<text x="139.3" y="127" transform="rotate(-90 139.3 127)">12.5</text>
<text x="150.4" y="131.7">2-ø1.2 holes</text>
<text x="171.5" y="130.4">6-dummy</text>
<text x="181.5" y="126.3" transform="rotate(-90 181.5 126.3)">17.5</text>
<text x="89.1" y="133.7">R6 R4R2</text>
<text x="110.7" y="134.4">2-ø2.35</text>
<text x="121.4" y="135.2">ø3</text>
<text x="130.5" y="133.8">0.8</text>
<text x="135.7" y="133.9">2-ø2.65</text>
<text x="148.1" y="135.7">R1 R3 R5 q w e</text>
<text x="171.4" y="133.6">24-ø1 holes</text>
<text x="119.6" y="139.5">Shaft shown in</text>
<text x="119.6" y="141.6">full CCW position</text>
<text x="148.1" y="138.2">R2 R4 R6</text>
<text x="158.2" y="138.2">1</text>
<text x="160.9" y="138.2">2</text>
<text x="163.6" y="138.2">3</text>
<text x="86.6" y="160.1">(68.35)</text>
<text x="103.9" y="160.5">25</text>
<text x="117.2" y="161.7" transform="rotate(-39 117.2 161.7)">60˚</text>
<text x="126.5" y="161.1">27</text>
<text x="128.2" y="158.3">22.7</text>
<text x="174.2" y="159.5">Mounting</text>
<text x="174.2" y="161.7">surface</text>
<text x="79.5" y="162.6">(18.1) 15.1</text>
<text x="93.7" y="163">31.6</text>
<text x="101.8" y="163.1">7</text>
<text x="106.2" y="165.9">12</text>
<text x="123.3" y="164.2">10</text>
<text x="165" y="164.2">30.5</text>
<text x="172.7" y="164.2">10</text>
<text x="176" y="164.2">5</text>
<text x="111.6" y="170.3" transform="rotate(-90 111.6 170.3)">4.5</text>
<text x="114" y="169.4" transform="rotate(-90 114 169.4)">ø6</text>
<text x="135.5" y="170.8" transform="rotate(-90 135.5 170.8)">16</text>
<text x="157.9" y="172.1" transform="rotate(-90 157.9 172.1)">11.5</text>
<text x="180.1" y="170" transform="rotate(-90 180.1 170)">5</text>
<text x="74.9" y="175.6" transform="rotate(-90 74.9 175.6)">ø25 max.</text>
<text x="94.3" y="179.3">R2 R1</text>
<text x="106.7" y="179">M8G0.75</text>
<text x="112" y="176.3">C1</text>
<text x="118.6" y="176.3" transform="rotate(-90 118.6 176.3)">ø3</text>
<text x="124.7" y="179.2">1 2 3</text>
<text x="135.4" y="179.5" transform="rotate(-90 135.4 179.5)">4</text>
<text x="135.5" y="176.2" transform="rotate(-90 135.5 176.2)">12.5</text>
<text x="158.1" y="174" transform="rotate(-90 158.1 174)">7</text>
<text x="165.3" y="177.5">6-ø1.2 holes</text>
<text x="180" y="175.5" transform="rotate(-90 180 175.5)">5</text>
<text x="103.6" y="180.5">2</text>
<text x="120.5" y="184">Shaft shown in</text>
<text x="121.4" y="180.6">1</text>
<text x="158.8" y="180.2">2-2.6G1.2 square holes</text>
<text x="120.5" y="186.2">full CCW position</text>
</g>
<g font-size="1.1">
<text x="162.3" y="76.3" transform="rotate(-90 162.3 76.3)">wq1 2 3e</text>
<text x="165.2" y="76.3" transform="rotate(-90 165.2 76.3)">wq1 2 3e</text>
<text x="163.4" y="127.3" transform="rotate(-90 163.4 127.3)">wq1 2 3e</text>
<text x="166.2" y="127.3" transform="rotate(-90 166.2 127.3)">wq1 2 3e</text>
<text x="168.3" y="127.3" transform="rotate(-90 168.3 127.3)">wq1 2 3e</text>
</g>
</svg>
